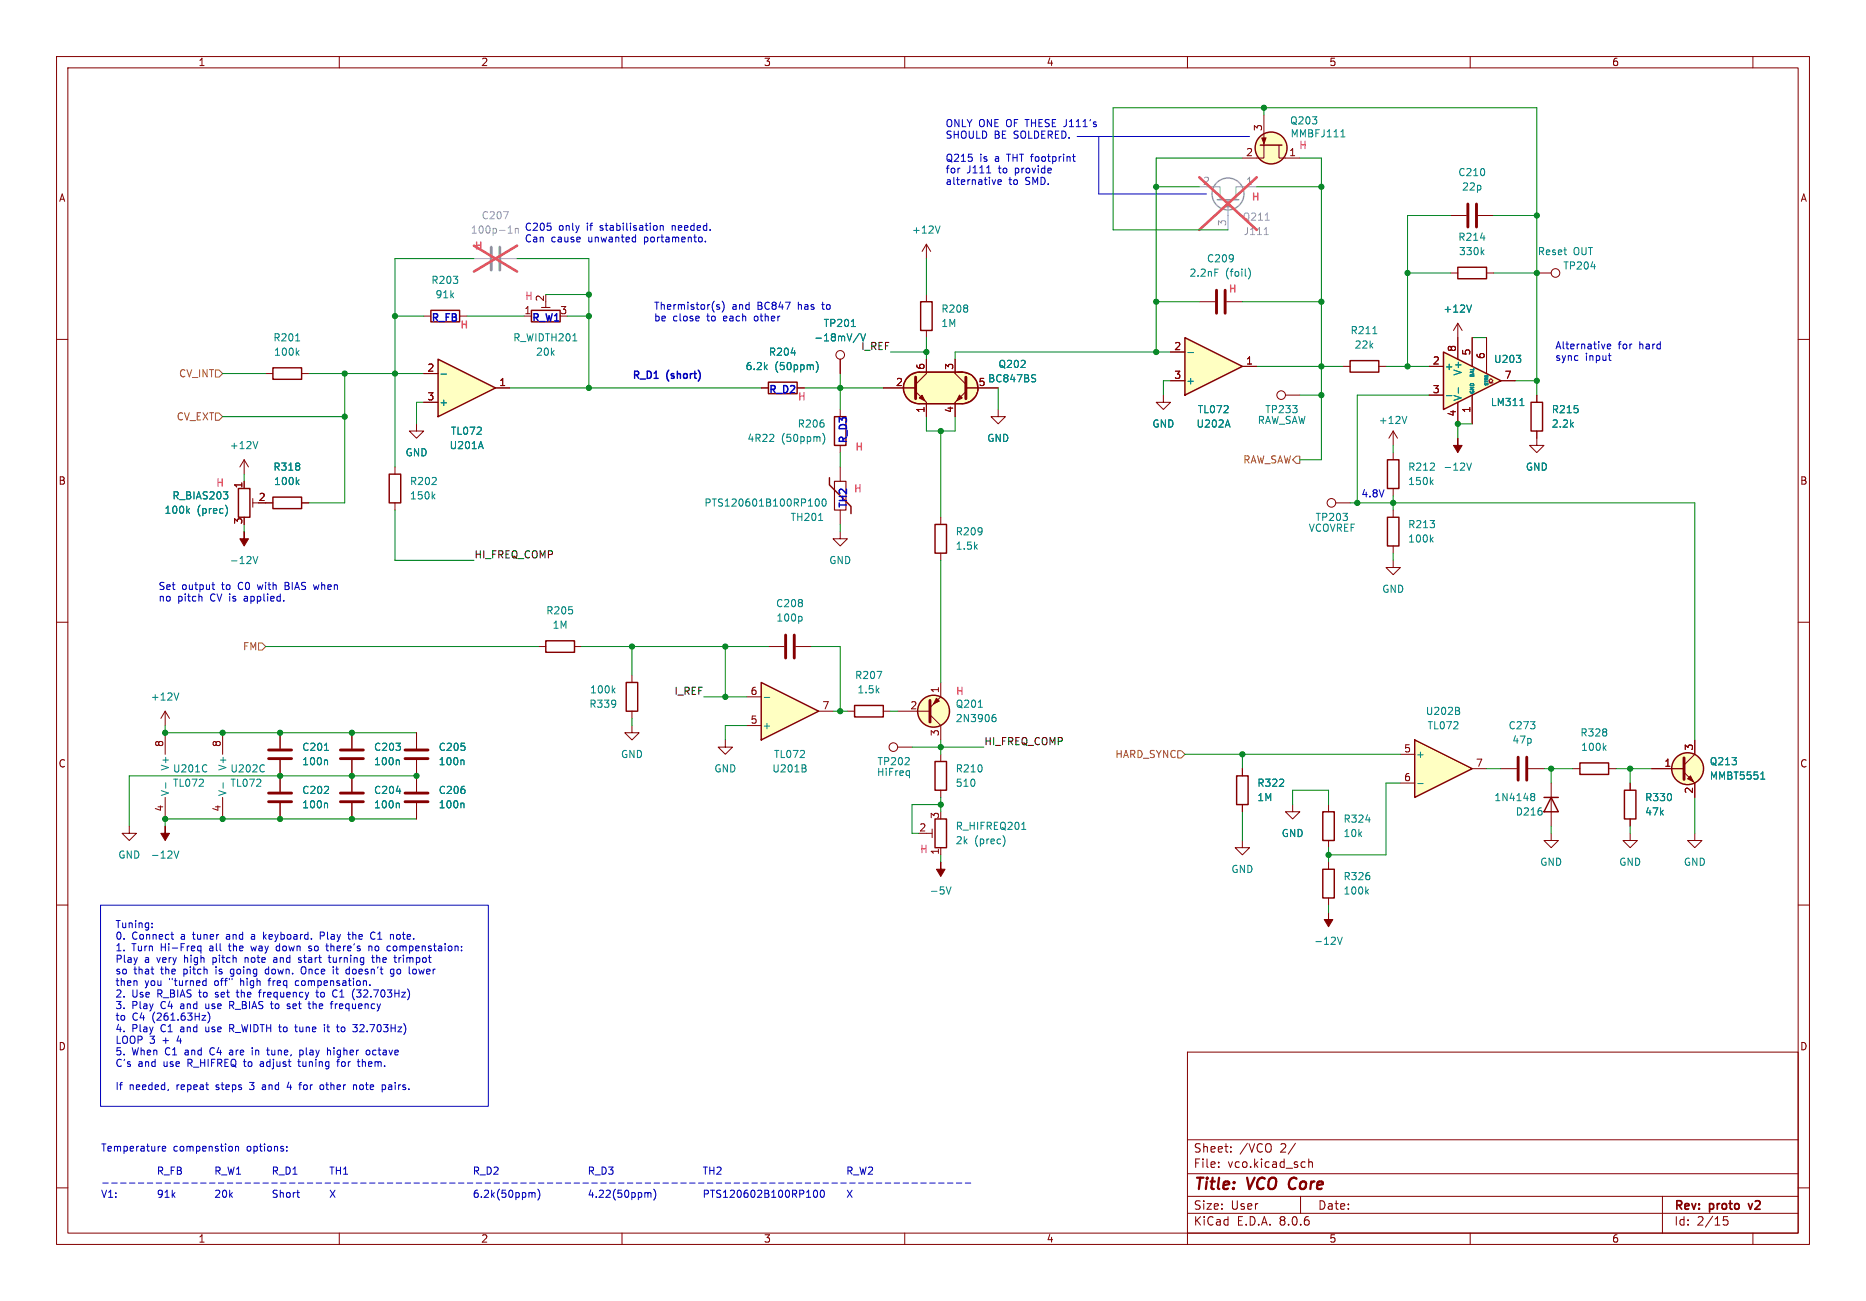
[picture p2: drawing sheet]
<svg xmlns="http://www.w3.org/2000/svg" width="330mm" height="230mm" viewBox="0 0 330 230" stroke-linecap="round" stroke-linejoin="round" font-family="sans-serif">
<g fill="none" stroke="#840000" stroke-width=".18">
<path d="M10 10h310v210h-310zM12 12h306v206h-306zM60 10v2M110 10v2M160 10v2M210 10v2M260 10v2M310 10v2M10 60h2M318 60h2M10 110h2M318 110h2"/>
<path d="M10 160h2M318 160h2M210 186h108v32h-108zM10 210h2M60 218v2M110 218v2M160 218v2M210 214.5h108M210 211.5h108M210 207.5h108M210 201.5h108M210 218v2"/>
<path d="M215.5 206.2v.2M215.5 205.5v.1M217.7 203.5v.2M217.7 202.8v.1M229.1 202.1l-1.3 1.9M230 211.5v3M230.7 205.4l.1 .1M230.8 206.3l-.1 .1M231.5 204.9v1.5M231.5 205.5l.2-.1 .3 .1 .1 .9M260 218v2M294 211.5v6.5"/>
<path d="M304.8 215.1l-.1 .7 .3-.1h.5l.1 .6-.3 .3-.6-.2M310 218v2M318 210h2"/>
</g>
<path d="M309.2 212.8l.4 1" fill="none" stroke="#840000" stroke-width=".3"/>
<path d="M228.2 208.5a1.27 1.27 0 0 0 0 1.6" fill="none" stroke="#840000" stroke-width=".4"/>
<path d="M17.8 160h68.6v35.6h-68.6z" fill="#fff"/>
<g fill="none" stroke="#840000" stroke-width=".51">
<path d="M47.5 134.1h4.1M47.5 132.6h4.1M60.2 134.1h4.1M60.2 132.6h4.1M71.6 134.1h4.1M71.6 132.6h4.1M268.5 133.9v4M270 133.9v4M47.5 141.7h4.1M47.5 140.2h4.1M60.2 141.7h4.1M60.2 140.2h4.1"/>
<path d="M71.6 141.7h4.1M71.6 140.2h4.1"/>
</g>
<g fill="none" stroke="#840000" stroke-width=".18">
<path d="M74.9 55.9h1.3M81.3 55.9h1.2M92.7 55.9h1.3M95.8 54.4h1.5M96.5 53.3v1.1M134.6 68.6h1.3M141 68.6h1.2M148.6 63.5v2.5M148.6 72.4v1.3M148.6 78.7v1.3M29.2 129.5v3.9M39.4 129.5v3.9"/>
<path d="M49.5 129.5v2.8M49.5 134.4v5.6M62.2 129.5v2.8M62.2 134.4v5.6M73.7 129.5v2.8M73.7 134.4v5.6M219.7 135.9v1.3M265.4 135.9h2.8M270.3 135.9h2.7M22.9 146.1v1.2h1.2l-1.2 1.3-1.3-1.3h1.3M29.2 141v3.8M39.4 141v3.8"/>
<path d="M49.5 142v2.8M62.2 142v2.8M73.7 142v2.8M219.7 148.6v1.3h1.3l-1.3 1.2-1.3-1.2h1.3M219.7 142.2v1.3M228.6 142.2v1.3h1.3l-1.3 1.3-1.3-1.3h1.3M234.9 142.2v1.3M234.9 148.6v1.3M234.9 152.4v1.3M234.9 158.8v1.2"/>
<circle cx="148.6" cy="62.7" r=".76"/>
</g>
<path d="M76.2 54.9h5.1v2h-5.1zM94 54.9h5.1v2h-5.1zM135.9 67.6h5.1v2h-5.1zM147.6 73.7h2v5h-2zM218.7 137.2h2v5h-2zM233.9 153.7h2.1v5.1h-2.1zM233.9 143.5h2.1v5.1h-2.1z" fill="none" stroke="#840000" stroke-width=".25"/>
<g fill="none" stroke="#008484" stroke-width=".18">
<path d="M150.6 57.7h.7M152 58.9l-1.1 1.7M152.2 59l.4 1.3 .5-1.3M101.3 60.3h.7M139.9 62.4h.8M144.3 63.9a1.46 1.46 0 0 1 0 1.9M145.5 76.6a1.46 1.46 0 0 1 0 1.9M29.3 138.4v1M36.5 135.3h.1M36.6 136.3l-.1 .1M39.5 138.4v1M46.7 135.3h.1"/>
<path d="M46.7 136.3v.1M57.4 132.7h.7M57.7 134.4l.2 .1v.7M70.1 139.9h.8M70.4 134.4l.2 .1v.7M81.9 134.4l.2 .1v.7M30.8 150.4l.4 1.3 .4-1.3M57.7 142l.2 .2v.6M70.4 142l.2 .2v.6M81.9 142l.2 .2v.6M241.5 144.9h.8M241.7 157.6l.3 .5"/>
<path d="M242 157.2l-.5 .5M236.5 165.7l.4 1.2 .5-1.2"/>
</g>
<g fill="#840000" stroke="#840000" stroke-width=".18">
<path d="M234.9 161.3v1.3h.8l-.8 1.2-.7-1.2h.7z"/>
<path d="M29.2 146.1v1.2h.8l-.8 1.3-.8-1.3h.8z"/>
</g>
<path d="M86.9 43.7v4.1M88.4 43.7v4.1" fill="none" stroke="#a1a1a1" stroke-width=".51"/>
<path d="M89.1 37.4h.8l-.5 1.3M83.8 45.7h2.8M88.6 45.7h2.8M89.9 41.2h.7M90.1 40.1l.1-.2v1.3M91.1 40.4v.8M91.1 40.5l.2-.1h.3l.1 .8" fill="none" stroke="#a1a1a1" stroke-width=".18"/>
<path d="M83.8 43.4l7.6 4.6M91.4 43.4l-7.6 4.6" fill="none" stroke="#e65255" stroke-width=".46"/>
<path d="M77.5 63.5l10.1 5.1-10.1 5.1z" fill="#ffffc2"/>
<g fill="none" stroke="#840000" stroke-width=".25">
<path d="M77.5 63.5l10.1 5.1-10.1 5.1zM151.1 124.7h5.1v2h-5.1zM165.4 134.6h2v5.1h-2zM165.4 144.8h2v5.1h-2z"/>
<circle cx="165.1" cy="125.7" r="2.82"/>
</g>
<g fill="none" stroke="#840000" stroke-width=".18">
<path d="M74.9 66h2.6M74.9 71.1h2.6M87.6 68.6h2.6M43.2 81.3l-.8 1.3M43.2 81.3v2.5M43.2 81.3l.7 1.3M29.2 125.7l-.8 1.3M29.2 125.7v2.6M29.2 125.7l.8 1.3M149.9 125.7h1.2M156.2 125.7h1.3M158.7 125.7h5.8"/>
<path d="M158.7 132.1h2.6M164.5 126.4l1.9 1.9v2.5M166.4 120.7v2.5l-1.9 1.9M166.4 133.4v1.2M166.4 139.7v1.3M163.8 147.3h1M164.8 146.6v1.5M166.4 149.9v1.2"/>
<circle cx="158" cy="132.1" r=".76"/>
</g>
<g fill="none" stroke="#008484" stroke-width=".18">
<path d="M45.6 78l-.4 1.3M78 66.1h1M85 78l.5 1.3M44.8 98.4l.4 1.2 .4-1.2M155.1 118.7h.8l-.5 1.3M31.6 122.5l-.4 1.3M160.7 136.3h.1M160.8 136.3v1.2M160.8 137l-.1 .1M173 125h.7M175.6 126.9l.3-.1 .3 .2-.2 .5h-.4M176 126.3l-.4 .1"/>
<path d="M167.3 156.8l.5 1.3 .4-1.3M177.4 147.8a1.49 1.49 0 0 1 0 1.8M180.7 146.6h.7"/>
</g>
<circle cx="165.1" cy="125.7" r="2.82" fill="#ffffc2" stroke="#ffffc2" stroke-width=".18"/>
<path d="M164.5 123.8v3.8" fill="none" stroke="#840000" stroke-width=".51"/>
<g fill="#840000" stroke="#840000" stroke-width=".18">
<path d="M165.6 123.4l.5 .6-1 .5z"/>
<path d="M166.4 152.4v1.3h.7l-.7 1.2-.8-1.2h.8z"/>
<path d="M43.2 94v1.3h.7l-.7 1.2-.8-1.2h.8z"/>
</g>
<path d="M209.5 59.7l10.2 5.1-10.2 5.1z" fill="#ffffc2"/>
<path d="M162.8 53.3h2v5.1h-2zM209.5 59.7l10.2 5.1-10.2 5.1zM48.3 65h5v2.1h-5zM42.2 86.4h2v5h-2zM48.3 87.9h5v2h-5zM68.8 83.8h2.1v5.1h-2.1zM96.5 113.3h5.1v2h-5.1z" fill="none" stroke="#840000" stroke-width=".25"/>
<g fill="none" stroke="#840000" stroke-width=".18">
<path d="M163.8 43.2l-.7 1.3M163.8 43.2v2.5M163.8 52.1v1.2M163.8 58.4v1.3M163.8 43.2l.8 1.3M212.1 53.3h2.8M216.9 53.3h2.8M47 66h1.3M53.3 66h1.3M73.7 74.9v1.3h1.2l-1.2 1.3-1.3-1.3h1.3M205.7 69.9v1.2h1.3l-1.3 1.3-1.2-1.3h1.2M207 62.2h2.5"/>
<path d="M207 67.3h2.5M219.7 64.8h2.5M43.2 85.1v1.3M44.7 88.1v1.6M44.7 88.9h1M47 88.9h1.3M53.3 88.9h1.3M69.8 82.6v1.2M69.8 88.9v1.3M148.6 94v1.3h1.3l-1.3 1.2-1.3-1.2h1.3M95.2 114.3h1.3M101.6 114.3h1.3"/>
<path d="M135.9 114.3h2.8M140.7 114.3h2.8"/>
</g>
<g fill="none" stroke="#008484" stroke-width=".18">
<path d="M166.2 39.9l-.4 1.3M214.8 47.6h.6M220.8 47.4a1.46 1.46 0 0 1 0 1.9M52.3 60.3h.7M52.5 62.3l.4 .5M52.9 62l-.5 .4M210.1 62.3h.9M217.1 74.2l.4 1.3M33.2 90.3l.3 .4M33.5 89.9l-.5 .5M39.5 86.9h.8l-.4 .5M39.9 89.4a1.49 1.49 0 0 1 0 1.8"/>
<path d="M40.2 87.5l.1 .2-.1 .4M52.5 85.2l.4 .5M52.9 84.8l-.5 .5M76.6 87.7l.3 .5M76.9 87.4l-.5 .4M141.6 109l.2 .2v.4l-.2 .2"/>
</g>
<path d="M215.1 51.3v4.1M216.7 51.3v4.1M138.9 112.3v4M140.5 112.3v4" fill="none" stroke="#840000" stroke-width=".51"/>
<path d="M212.1 33h3.7v2.3M217.2 35.3v5.3M222.2 33h-3.6v2.3M223.8 38.9h.7M223.6 41.5h.7" fill="none" stroke="#a1a1a1" stroke-width=".18"/>
<g fill="none" stroke="#a1a1a1" stroke-width=".25">
<path d="M215.3 35.3h3.8"/>
<circle cx="217.2" cy="34.3" r="2.82"/>
</g>
<path d="M217.2 35.6l.4 1h-.8z" fill="#a1a1a1" stroke="#a1a1a1" stroke-width=".18"/>
<path d="M212.1 31.3l10.1 9.3M222.2 31.3l-10.1 9.3" fill="none" stroke="#e65255" stroke-width=".46"/>
<path d="M134.6 120.7l10.2 5-10.2 5.1z" fill="#ffffc2"/>
<g fill="none" stroke="#840000" stroke-width=".25">
<path d="M146.7 84.5v1.2l3.8 3.8v1.3M110.7 120.7h2.1v5h-2.1zM134.6 120.7l10.2 5-10.2 5.1zM279.4 134.9h5.1v2h-5.1zM273 141h2.6M274.3 141l1.3 2.5h-2.6z"/>
<circle cx="298.4" cy="135.9" r="2.82"/>
</g>
<g fill="none" stroke="#840000" stroke-width=".18">
<path d="M176.5 72.4v1.3h1.3l-1.3 1.2-1.2-1.2h1.2M148.6 82.6v2.5M148.6 90.2v2.5M111.8 119.4v1.3M111.8 128.3v1.2h1.2l-1.2 1.3-1.3-1.3h1.3M111.8 125.7v1.3M128.3 130.8v1.3h1.2l-1.2 1.3-1.3-1.3h1.3M132.1 128.3h2.5M132.1 123.2h2.5M144.8 125.7h2.5M274.3 138.4v7.7M278.1 135.9h1.3"/>
<path d="M284.5 135.9h1.2M292.1 135.9h5.7M297.8 136.5l1.9 1.9v2.6M299.7 130.8v2.6l-1.9 1.9M274.3 147.3v1.3h1.3l-1.3 1.3-1.3-1.3h1.3M288.3 147.3v1.3h1.3l-1.3 1.3-1.3-1.3h1.3"/>
</g>
<g fill="none" stroke="#008484" stroke-width=".18">
<path d="M144.3 88.3l.2-.1a.68 .68 0 0 1 .4 .6 .68 .68 0 0 1-.4 .7 .84 .84 0 0 1-.2-1.2zM144.8 92h.7M145.5 88.3l.2-.1a.68 .68 0 0 1 .4 .6 .68 .68 0 0 1-.4 .7l-.2-.1-.1-.4zM108.4 122l.4 .5M108.8 121.7l-.5 .4M135.1 123.3h1M142.3 135.8l.3 .2-.1 .3-.2 .2M142.4 135.3l.1 .1-.1 .3M283.7 132.2l.3 .5M284 131.8l-.5 .5M311.4 137.7h.7M311.6 136.7l.1-.2v1.2"/>
<path d="M270.8 140.8h.1M270.8 140.3h.4l.2 .1v.2l-.2 .2M270.9 140.8h.3M270.9 140.8l-.1 .1M271.2 140.8l.2 .3v.3l-.2 .1h-.4"/>
</g>
<path d="M147.6 85.1h2v5.1h-2z" fill="none" stroke="#840000" stroke-width=".2"/>
<g fill="#ffffc2" stroke="#ffffc2" stroke-width=".18">
<path d="M160.6 66.6a2.79 2.79 0 0 1 2-.8v5.6a2.79 2.79 0 0 1-2.6-1.8 2.79 2.79 0 0 1 .6-3z"/>
<circle cx="298.4" cy="135.9" r="2.82"/>
</g>
<path d="M297.8 134v3.8" fill="none" stroke="#840000" stroke-width=".51"/>
<path d="M298.4 137.7l.6-.5 .5 1z" fill="#840000" stroke="#840000" stroke-width=".18"/>
<path d="M160.3 67.1l.7-.8 1.3-.5h7.9h-.8a2.85 2.85 0 0 1 3.5 2.2 2.85 2.85 0 0 1-2.5 3.4h-8.1a2.74 2.74 0 0 1-2-4.3z" fill="#ffffc2"/>
<path d="M160.6 66.6a2.79 2.79 0 0 1 2-.8h7.6a2.79 2.79 0 0 1 2.8 2.8 2.79 2.79 0 0 1-2.8 2.8h-7.6a2.79 2.79 0 0 1-2.6-1.8 2.79 2.79 0 0 1 .6-3zM287.3 139.7h2v5.1h-2z" fill="none" stroke="#840000" stroke-width=".25"/>
<path d="M156.2 68.6h5.7M161.9 69.2l1.9 1.9v2.6M163.8 63.5v2.5l-1.9 1.9M168.9 63.5v2.5l1.9 1.9M169.4 65.8a2.85 2.85 0 0 1 3.5 2.2 2.85 2.85 0 0 1-2.5 3.4h-8.1a2.8 2.8 0 0 1-2.6-2.8 2.8 2.8 0 0 1 2.6-2.8h7.9M170.8 69.2l-1.9 1.9v2.6M170.8 68.6h5.7M288.3 138.4v1.3M288.3 144.8v1.3M299.7 147.3v1.3h1.3l-1.3 1.3-1.3-1.3h1.3" fill="none" stroke="#840000" stroke-width=".18"/>
<path d="M161.9 66.7v3.8M170.8 66.7v3.8" fill="none" stroke="#840000" stroke-width=".51"/>
<g fill="#840000" stroke="#840000" stroke-width=".18">
<path d="M162.6 70.4l.5-.5 .5 1z"/>
<path d="M169.7 69.9l.5 .5-1 .5z"/>
</g>
<path d="M182.7 66.2l.5 .1M182.9 66.9l.3 .2-.3 .4" fill="none" stroke="#008484" stroke-width=".18"/>
<path d="M250.2 130.8l10.1 5.1-10.1 5.1z" fill="#ffffc2"/>
<path d="M270.8 71.1h2v5.1h-2zM165.4 92.7h2v5.1h-2zM245.4 91.4h2v5.1h-2zM245.4 81.3h2v5.1h-2zM250.2 130.8l10.1 5.1-10.1 5.1z" fill="none" stroke="#840000" stroke-width=".25"/>
<g fill="none" stroke="#840000" stroke-width=".18">
<path d="M246.4 76.2v2.5M246.4 76.2l-.8 1.3M246.4 76.2l.7 1.3M271.8 76.2v2.5h1.2l-1.2 1.3-1.3-1.3h1.3M271.8 69.9v1.2M166.4 91.4v1.3M166.4 97.8v1.3M246.4 99.1v1.2h1.2l-1.2 1.3-1.3-1.3h1.3M246.4 80v1.3M246.4 86.4v1.2M246.4 90.2v1.2M246.4 96.5v1.3"/>
<path d="M247.6 133.4h2.6M247.6 138.4h2.6M260.3 135.9h2.6"/>
</g>
<path d="M248.8 73.6l-.4 1.3M253.1 95.3l.3 .5M253.1 85.2l.3 .5M253.4 95l-.4 .5M253.4 84.8l-.4 .5M259.4 81.9l.4 1.2 .4-1.2M250.7 138.5h1M257.8 125.6l.3 .3v.3l-.2 .1M258 125.1l.1 .2-.1 .3" fill="none" stroke="#008484" stroke-width=".18"/>
<path d="M257.8 77.5v1.2h.8l-.8 1.3-.8-1.3h.8z" fill="#840000" stroke="#840000" stroke-width=".18"/>
<path d="M255.3 62.2l10.1 5.1-10.1 5.1z" fill="#ffffc2"/>
<g fill="none" stroke="#840000" stroke-width=".25">
<path d="M222.9 25.7h3.8M257.8 47.2h5.1v2.1h-5.1zM238.8 63.8h5v2h-5zM255.3 62.2l10.1 5.1-10.1 5.1z"/>
<circle cx="224.8" cy="26.2" r="2.82"/>
</g>
<g fill="none" stroke="#840000" stroke-width=".18">
<path d="M223.5 25.7v2.2h-3.8M223.5 20.3v4.5M223.5 25.3v.5M226.2 25.7v2.2h3.7M256.5 38.1h2.8M261.4 38.1h2.8M256.5 48.3h1.3M257.8 57.2v6.3M257.8 57.2l-.8 1.2M257.8 57.2l.8 1.2M260.3 59.7v5.1M262.9 59.7v6.3"/>
<path d="M262.9 48.3h1.3M271.8 48.3h2.5M74.9 66h2.6M74.9 71.1h2.6M87.6 68.6h2.6M134.6 68.6h1.3M141 68.6h1.2M148.6 63.5v2.5M156.2 68.6h5.7M163.8 63.5v2.5M163.8 71.1v2.6M168.9 63.5v2.5"/>
<path d="M168.9 71.1v2.6M170.8 68.6h5.7M207 67.3h2.5M207 62.2h2.5M219.7 64.8h2.5M227.3 69.9h2.6M237.5 64.8h1.3M243.8 64.8h1.3M252.7 64.8h2.6M252.7 69.9h2.6M257.8 71.1v3.8M260.3 69.9v5"/>
<path d="M263.3 67.7h.4l-.4-.4 .4-.4 .3 .4-.3 .4h.3M265.4 67.3h2.6M271.8 69.9v1.2M271.8 76.2v1.3M43.2 85.1v1.3M47 88.9h1.3M53.3 88.9h1.3M236.2 88.9h2.6M49.5 129.5v2.8M49.5 134.4v5.6M62.2 129.5v2.8M62.2 134.4v5.6"/>
<path d="M73.7 129.5v2.8M73.7 134.4v5.6M219.7 135.9v1.3M288.3 138.4v1.3M292.1 135.9h5.7M299.7 130.8v2.6M299.7 138.4v2.6M49.5 142v2.8M62.2 142v2.8M73.7 142v2.8M219.7 142.2v1.3M288.3 144.8v1.3"/>
<circle cx="275.1" cy="48.3" r=".76"/>
<circle cx="226.6" cy="69.8" r=".76"/>
<circle cx="235.5" cy="88.9" r=".76"/>
</g>
<g fill="none" stroke="#008484" stroke-width=".18">
<path d="M237.1 24.2h.8M237.4 23.1l.1-.2v1.3M150.6 57.7h.7M152 58.9l-1.1 1.7M152.2 59l.4 1.3 .5-1.3M242.8 59h.7M260.2 53.9l-.4 1.3M261.8 42.1h.8M262.1 44.5l.3 .5M262.4 44.2l-.4 .5M281.4 47.1h.8M78 66.1h1"/>
<path d="M85 78l.5 1.3M139.9 62.4h.8M144.3 63.9a1.46 1.46 0 0 1 0 1.9M182.7 66.2l.5 .1M182.9 66.9l.3 .2-.3 .4M210.1 62.3h.9M217.1 74.2l.4 1.3M255.8 69.9h1M257.9 68.5v1M268.2 62.8h.7l-.4 .5M268.8 71.7h.7M268.9 63.4v.6"/>
<path d="M33.2 90.3l.3 .4M33.5 89.9l-.5 .5M39.5 86.9h.8l-.4 .5M39.9 89.4a1.49 1.49 0 0 1 0 1.8M40.2 87.5l.1 .2-.1 .4M52.5 85.2l.4 .5M52.9 84.8l-.5 .5M57.4 132.7h.7M57.7 134.4l.2 .1v.7M70.1 139.9h.8M70.4 134.4l.2 .1v.7M81.9 134.4l.2 .1v.7"/>
<path d="M311.4 137.7h.7M311.6 136.7l.1-.2v1.2M57.7 142l.2 .2v.6M70.4 142l.2 .2v.6M81.9 142l.2 .2v.6"/>
</g>
<circle cx="224.8" cy="26.2" r="2.82" fill="#ffffc2" stroke="#ffffc2" stroke-width=".18"/>
<path d="M223.1 24.4h.8l-.4 1z" fill="#840000" stroke="#840000" stroke-width=".18"/>
<path d="M259.6 36.1v4M261.1 36.1v4" fill="none" stroke="#840000" stroke-width=".51"/>
<path d="M38.1 73h.6l.7 .7-.7 .6h-.6zM38.1 65.4h.6l.7 .6-.7 .7h-.6zM229.2 80.6h.7v1.3h-.7l-.6-.6zM45.7 113.7h.7l.6 .6-.6 .6h-.7zM208.3 132.7h.6l.6 .7-.6 .6h-.6z" fill="none" stroke="#848400" stroke-width=".18"/>
<g fill="none" stroke="#0000c2" stroke-width=".18">
<path d="M116.1 39.9l.1 .2-.1 .6M116.8 39.9v.8M116.8 40l.1-.1h.3l.1 .8M174.5 30.6h.7M176.1 31.8l-.3 .8M176.5 32.2l.6-.1-.1-.3h-.3l-.2 .2v.6h.5M189.7 27.7h.5M189.9 27.3v1l.3 .2M190.5 24.1h30.5M194.3 24.1v10.2h19.1M112.3 41.9l.1 .1M112.4 41.5v1.3"/>
<path d="M112.4 42.7l-.1 .1M124.1 42l.1 .2-.1 .5M124.7 42.6v.2M127.2 53.9l-.3-.1-.2 .2 .1 .2 .4 .1v.3h-.5M127.7 53.2a1.47 1.47 0 0 1 .1 1.9M284.2 61.3l.7-.2-.1-.2-.4-.1-.2 .2 .1 .6h.5M284.4 62.9h.5M284.7 63.7h.2M35.5 105.4l.2 .2v.7M37.5 103.4h.5M37.7 103v1l.3 .2M50.4 103.6h.4"/>
<path d="M50.8 103h-.4v1.2h.5M55.4 103.4l.3 .8 .2-.6M17.8 160h68.6v35.6h-68.6zM26.9 163.9v.1M26.9 163.2v.1M30.2 165.2h.5M30.5 166h.2M35.5 167.2v1.3M35.5 167.3l-.3-.1-.3 .3 .2 .5h.4M35.7 179.5h.7l-.7 .9h.7M36.1 173.4h.3M36.4 173v1.2"/>
<path d="M36.4 174.2h-.3M36.8 179a1.47 1.47 0 0 1-.1 1.8M40.6 177v1.3M40.6 177.7h.5M41 171.3l-.3 .3v.3l.3 .3M41.8 175.4h.5M41.9 175l.1 1.2M43.3 169.3v.8M43.5 169.3l-.2 .1M44.4 167.2l.2 .9M44.6 165.6l-.2 .1 .2 .3M44.6 165.2l-.1 .1"/>
<path d="M45.7 175.4h.5M45.9 175.2v1.1M46.7 165.6l.4 .4M47.1 165.2l-.5 .5M47.4 173.4h.5M47.4 171.3l-.4 .1-.1 .2 .1 .5 .4 .1M47.6 173v1.2M47.8 177.5h.5M48.1 178.3h.2M48.8 169.3h-.4M48.8 169.7h-.3l-.1 .1v.3h.4M48.8 167.8l.2 .2 .3 .1"/>
<path d="M49.3 167.2l-.3 .1-.2 .2M50.8 177.5h.5M50.8 177.8l.5 .3M51.3 178.1l-.2 .2h-.3M52.7 173.4h-.3l-.2 .2 .1 .5 .4 .1M53.3 169.3h-.3l-.2 .2 .5 .4M53.3 170l-.2 .1h-.3M53.6 170.9l-.2 .1a.81 .81 0 0 0 .2 1.2h.2M54.5 177.5h.5M54.7 178.3h.3M55.1 167.3l-.3-.1-.2 .3 .5 .3M55.1 167.9l-.1 .2-.4-.1"/>
<path d="M55.9 175.4h.4M56 175v1.1l.3 .2M57.2 164.8h-.6v1.2M57.2 165.4h-.6M57.6 167.2h.5M58 168.1h.1M58 169.3h.5M58.2 168.9v1.1l.3 .1M58.4 177.5h.5M59.3 177.5v.8M59.4 171.3h.5M59.4 177.5l-.1 .2"/>
<path d="M59.5 170.9v1.1l.2 .2M59.6 176.1l-.2 .2-.3-.1M61.4 171.3l.4 .1M61.5 165.2h.5M61.7 165.9l.3 .1M61.8 172.1l-.4 .1M61.8 170.9v1.3M63.1 176.1l.5 .2M65.2 167.4l.2-.2 .3 .1 .1 .8M65.2 167.2v.9M65.4 174.1v.1M65.7 169.3h.5"/>
<path d="M65.8 164.8h.3l.2 .1M65.9 168.9v1.1l.3 .1M66.3 165.9l-.2 .1h-.3M66.6 168.9v1.2M66.8 169.3l-.2 .1M69.5 165.3l.1 .7M69.6 167.4v.6M69.6 171.4l-.3-.1-.3 .3 .2 .5h.4M69.6 171.3v1.1l-.2 .2-.3-.1M70.2 165.3v.6M70.6 169.3v.8M70.9 169.3l-.3 .2"/>
<path d="M73.2 171.3l.3 .1 .1 .2v.5l-.4 .1M29.8 192.6l-.1 .2M40.6 181.8h.5M40.7 185.6l-.1 .1M40.7 186l-.1 .2 .1 .3M41.1 181.1h-.5v1.3M44.6 185.2v.1M44.6 185.6v.9M46.2 187.7l-.1 .1M46.2 188.1l-.2 .1 .2 .3M46.5 191.8h-.1M46.5 192.1l-.1 .2 .1 .3"/>
<path d="M47.2 185.6h.4M47.3 185.2v1.1l.3 .2M51.1 191.3l-.3 .9h.8M52.1 181.6h.5M52.3 182.2l.3 .2M52.7 187.7h.4M52.8 187.3v1.1l.3 .1M52.8 191.8h.5M53 185.7l.4-.1 .2 .3-.1 .5h-.5M53 185.6v1.3M53.2 191.4h.1M56.7 191.8h.3l.2 .2-.1 .6h-.4"/>
<path d="M57.4 181.1v.2M57.4 181.6v.8M57.8 181.6h.5M58 181.1v1.1l.2 .2M58 185.7h.4l.1 .8M59.5 187.7h.5M59.7 187.4v1.1M60.6 181.6l-.3 .2v.4l.3 .2M62.4 181.1h.8l-.4 .5M62.5 191.9l.2-.1h.3l.1 .8M63.1 181.7v.6M63.2 187.7h.5"/>
<path d="M63.4 188.5h.3M64.9 185.7l.3-.1 .2 .3-.1 .5h-.4M67.7 191.8h.3l.2 .2-.1 .5-.4 .1M68.7 192.2v.4M18.2 209.1h1M19.8 209.1h.9M21.3 209.1h1M22.9 209.1h1M24.5 209.1h.9M26 209.1h1M27.6 209.1h1M28.7 203.1l.6-.1-.1-.3h-.3l-.2 .1 .1 .6h.4"/>
<path d="M29.2 209.1h1M30.8 209.1h.9M32.3 209.1h1M33.9 209.1h1M35.5 209.1h.9M37.1 209.1h.9M38.2 207h.5M38.5 207l.4 .6M38.6 209.1h1M38.7 206.3h-.5v1.3M40.2 209.1h1M41.6 202.8l.2-.1h.3l.1 .8"/>
<path d="M41.6 202.7v.8M41.8 209.1h.9M43.3 209.1h1M44.9 209.1h1M46.5 209.1h1M48.1 209.1h.9M49.3 207.7h1M49.6 209.1h1M50.7 203.4v.1M50.7 202.7v.1M51.2 209.1h1M52.8 209.1h.9"/>
<path d="M54.3 209.1h1M55.9 209.1h1M57.5 209.1h1M59.1 209.1h.9M60.6 209.1h1M62.2 209.1h1M63.8 209.1h.9M65.4 209.1h.9M66.9 209.1h1M68.5 209.1h1M70.1 209.1h.9M71.6 209.1h1"/>
<path d="M73.2 209.1h1M74.8 209.1h1M76.4 209.1h.9M77.9 209.1h1M79.5 209.1h1M81.1 209.1h.9M82.7 209.1h.9M83.9 207l.6-.1 .1-.2v-.3l-.7-.1v1.3M84.2 207l.4 .6M84.2 209.1h1M84.5 210.4l-.4 .1a.85 .85 0 0 0 0 1.2l.4-.1 .1-.5-.3-.2-.3 .1-.1 .1M84.9 207.7h1"/>
<path d="M85.1 211.6v.1M85.7 210.5l.5-.1 .2 .4-.8 .9h.8M85.8 209.1h1M86.2 206.3a.64 .64 0 0 1 .7 .7 .64 .64 0 0 1-.7 .6zM86.9 210.4v1.3M87.1 211.2l.3 .5M87.4 206.4l.5-.1 .2 .4-.8 .9h.8M87.4 209.1h.9M87.4 210.8l-.5 .5M88.3 210.2a1.46 1.46 0 0 0 0 2M88.9 209.1h1M89.4 210.4h-.6v.6l.1-.1 .5 .1 .1 .1-.1 .5-.2 .1-.4-.1"/>
<path d="M90.1 210.5l.2-.1a.68 .68 0 0 1 .4 .6 .68 .68 0 0 1-.4 .7 .84 .84 0 0 1-.2-1.2zM90.5 209.1h1M91.2 210.9l.4-.1 .2 .3-.1 .5h-.5M91.2 210.8v1.3M92.1 209.1h1M92.4 210.9l.3-.1 .3 .3-.1 .5h-.5M92.4 210.8v1.3M93.5 211l.4-.2 .2 .2M93.5 210.8v.9M93.7 209.1h.9M94.1 211l.2-.2 .3 .1v.8M94.1 211v.7"/>
<path d="M95.1 210.2a1.46 1.46 0 0 1 0 2M95.2 209.1h1M96.8 209.1h1M98.4 209.1h.9M99.9 209.1h1M101.5 209.1h1M103.1 209.1h1M104.2 207l.6-.1 .2-.2-.1-.3-.7-.1v1.3M104.5 210.3l-.3 1h.8M104.5 207l.5 .6M104.7 209.1h.9M104.8 210.8v.9"/>
<path d="M105.2 207.7h1M105.4 211.6v.1M106 210.5l.5-.1 .2 .4-.8 .9h.8M106.2 209.1h1M106.5 206.3a.64 .64 0 0 1 .7 .7 .64 .64 0 0 1-.7 .6zM107.2 210.5l.5-.1 .2 .4-.8 .9h.8M107.6 206.3h.8l-.4 .5 .4 .1v.6l-.2 .1-.6-.1M107.8 209.1h1M108.8 210.2a1.46 1.46 0 0 0 0 2M109.4 209.1h.9M109.9 210.4h-.6v.6l.1-.1 .5 .1 .1 .1-.1 .5-.2 .1-.4-.1M110.7 210.5l.1-.1a.68 .68 0 0 1 .4 .6 .68 .68 0 0 1-.4 .7 .84 .84 0 0 1-.1-1.2z"/>
<path d="M111 209.1h.9M111.7 210.9l.4-.1 .2 .3-.1 .5h-.5M111.7 210.8v1.3M112.5 209.1h1M112.9 210.9l.4-.1 .2 .3-.1 .5h-.5M112.9 210.8v1.3M114 211l.4-.2 .2 .2M114 210.8v.9M114.1 209.1h1M114.6 211l.2-.2 .3 .1v.8M114.6 211v.7M115.6 210.2a1.46 1.46 0 0 1 0 2"/>
<path d="M115.7 209.1h.9M117.2 209.1h1M118.8 209.1h1M120.4 209.1h1M122 209.1h.9M123.5 209.1h1M124.4 206.3h.7M124.6 211.1l.6-.1 .1-.2-.1-.3-.6-.1v1.3M124.7 206.3v1.3M125.1 209.1h1M125.5 206.3v1.3M125.5 206.9h.8"/>
<path d="M125.6 210.4h.8M126 210.4v1.3M126.3 206.3v1.3M126.7 209.1h.9M126.8 206.4l.5-.1 .2 .4-.8 .9h.8M127.5 210.5l-.5-.1-.2 .1v.4l.5 .2 .2 .3-.3 .3-.5-.1M127.9 211.7h.8M127.9 210.8l.4-.4v1.3M128.3 209.1h.9M129.2 210.5l.4-.1 .3 .4-.8 .9h.8M129.8 209.1h1M130.5 210.5l.2-.1a.68 .68 0 0 1 .4 .6 .68 .68 0 0 1-.4 .7 .84 .84 0 0 1-.2-1.2z"/>
<path d="M131.4 209.1h1M132.2 210.4l-.4 .1a.86 .86 0 0 0 0 1.2l.4-.1 .1-.5-.2-.2h-.3l-.2 .2M133 210.5l.1-.1a.68 .68 0 0 1 .4 .6 .68 .68 0 0 1-.4 .7 .84 .84 0 0 1-.1-1.2zM133 209.1h.9M134 210.5l.5-.1 .2 .4-.8 .9h.8M134.5 209.1h1M135.3 210.4h.4l.2 .2-.2 .4 .2 .1 .1 .3-.3 .3h-.4zM135.3 211h.4M136.1 209.1h1M136.5 211.7h.7M136.5 210.8l.3-.4v1.3M137.7 209.1h1"/>
<path d="M137.9 210.5l.1-.1a.68 .68 0 0 1 .4 .6 .68 .68 0 0 1-.4 .7 .84 .84 0 0 1-.1-1.2zM139.1 210.5l.1-.1a.68 .68 0 0 1 .4 .6 .68 .68 0 0 1-.4 .7 .84 .84 0 0 1-.1-1.2zM139.3 209.1h.9M140.2 211.1l.6-.1 .1-.2-.1-.3-.6-.1v1.3M140.5 211.1l.4 .6M140.8 209.1h1M141.4 211.1l.6-.1 .2-.2-.1-.3-.7-.1v1.3M142.4 209.1h1M142.6 211.7h.8M142.6 210.8l.4-.4v1.3M144 209.1h.9M144 210.5l.2-.1a.68 .68 0 0 1 .4 .6 .68 .68 0 0 1-.4 .7 .84 .84 0 0 1-.2-1.2z"/>
<path d="M145.2 210.5l.2-.1a.68 .68 0 0 1 .4 .6 .68 .68 0 0 1-.4 .7l-.2-.1-.1-.4zM145.5 209.1h1M147.1 209.1h1M148.7 209.1h1M149.8 210.4l.9 1.3M150 207l.6-.1 .1-.2-.1-.3-.6-.1v1.3M150.3 207l.4 .6M150.3 209.1h.9M150.7 210.4l-.9 1.3M150.9 207.7h1M151.8 209.1h1M152.1 206.3l.3 1.3 .2-.9 .3 .9 .3-1.3"/>
<path d="M153.4 209.1h1M153.6 206.4l.5-.1 .2 .4-.8 .9h.8M155 209.1h.9M156.6 209.1h.9M158.1 209.1h1M159.7 209.1h1M161.3 209.1h.9M162.8 209.1h1M164.4 209.1h1M166 209.1h1M167.6 209.1h.9M169.1 209.1h1"/>
<path d="M170.7 209.1h1"/>
</g>
<g fill="none" stroke="#008400" stroke-width=".18">
<path d="M223.5 19.1v1.2M204.5 33h7.6M219.7 27.9h-15.2v34.3M222.2 33h11.5M229.9 27.9h3.8v53.4h-3.8M256.5 38.1h-7.6v26.7M264.2 38.1h7.6M69.8 55.9h5.1M82.5 55.9h10.2M83.8 45.7h-14v36.9M91.4 45.7h12.7v22.9M96.5 52.1h7.6"/>
<path d="M100.3 55.9h3.8M163.8 45.7v6.4M163.8 59.7v3.8M204.5 53.3h7.6M217.2 40.6h-20.4v-21.5h75v50.8M219.7 53.3h14M248.9 48.3h7.6M260.3 59.7h2.6M264.2 48.3h7.6M39.4 73.7h21.6M39.4 66h7.6M54.6 66h20.3"/>
<path d="M61 66v22.9h-6.4M74.9 71.1h-1.2v3.8M90.2 68.6h44.4M142.2 68.6h14M148.6 66v6.4M157.5 62.2h6.3M163.8 73.7v2.5h5.1v-2.5M166.4 76.2v15.2M176.5 68.6v3.8M207 62.2h-38.1v1.3M207 67.3h-1.3v2.6M222.2 64.8h15.3"/>
<path d="M229.9 69.9h3.8M245.1 64.8h7.6M246.4 78.7v1.3M252.7 69.9h-12.7v19M260.3 74.9h-2.5v2.6M268 67.3h3.8M43.2 83.8v1.3M43.2 92.7v1.3M69.8 90.2v8.9h14M148.6 80v2.6M148.6 92.7v1.3M166.4 99.1v21.6"/>
<path d="M238.8 88.9h60.9v41.9M246.4 87.6v2.6M246.4 97.8v1.3M47 114.3h48.2M102.9 114.3h33M111.8 114.3v5.1M128.3 114.3v8.9M143.5 114.3h5.1v11.4M29.2 128.3v1.2h44.5M73.7 137.2h-50.8v8.9M111.8 127v1.3M124.5 123.2h7.6"/>
<path d="M132.1 128.3h-3.8v2.5M147.3 125.7h2.6M157.5 125.7h1.2M161.3 132.1h12.7M166.4 130.8v2.6M209.5 133.4h38.1M219.7 133.4v2.5M247.6 138.4h-2.5v12.7h-10.2M262.9 135.9h2.5M273 135.9h5.1M274.3 135.9v2.5M285.7 135.9h6.4"/>
<path d="M288.3 135.9v2.5M73.7 144.8h-44.5v1.3M166.4 141v2.5M166.4 151.1v1.3M166.4 142.2h-5.1v5.1h1.3M219.7 143.5v5.1M228.6 142.2v-2.5h6.3v2.5M234.9 149.9v2.5M274.3 146.1v1.2M288.3 146.1v1.2M299.7 141v6.3M234.9 160v1.3"/>
</g>
<g fill="#008400" stroke="#008400" stroke-width=".18">
<circle cx="219.7" cy="133.4" r=".46"/>
<circle cx="234.9" cy="151.1" r=".46"/>
<circle cx="274.3" cy="135.9" r=".46"/>
<circle cx="163.8" cy="62.2" r=".46"/>
<circle cx="148.6" cy="68.6" r=".46"/>
<circle cx="204.5" cy="53.3" r=".46"/>
<circle cx="204.5" cy="62.2" r=".46"/>
<circle cx="204.5" cy="33" r=".46"/>
<circle cx="166.4" cy="76.2" r=".46"/>
<circle cx="271.8" cy="48.3" r=".46"/>
<circle cx="271.8" cy="67.3" r=".46"/>
<circle cx="223.5" cy="19.1" r=".46"/>
<circle cx="248.9" cy="48.3" r=".46"/>
<circle cx="271.8" cy="38.1" r=".46"/>
<circle cx="233.7" cy="69.9" r=".46"/>
<circle cx="233.7" cy="64.8" r=".46"/>
<circle cx="233.7" cy="53.3" r=".46"/>
<circle cx="233.7" cy="33" r=".46"/>
<circle cx="257.8" cy="74.9" r=".46"/>
<circle cx="246.4" cy="88.9" r=".46"/>
<circle cx="248.9" cy="64.8" r=".46"/>
<circle cx="240" cy="88.9" r=".46"/>
<circle cx="288.3" cy="135.9" r=".46"/>
<circle cx="166.4" cy="142.2" r=".46"/>
<circle cx="111.8" cy="114.3" r=".46"/>
<circle cx="166.4" cy="132.1" r=".46"/>
<circle cx="148.6" cy="125.7" r=".46"/>
<circle cx="128.3" cy="114.3" r=".46"/>
<circle cx="128.3" cy="123.2" r=".46"/>
<circle cx="62.2" cy="129.5" r=".46"/>
<circle cx="49.5" cy="129.5" r=".46"/>
<circle cx="61" cy="73.7" r=".46"/>
<circle cx="29.2" cy="129.5" r=".46"/>
<circle cx="61" cy="66" r=".46"/>
<circle cx="104.1" cy="68.6" r=".46"/>
<circle cx="104.1" cy="55.9" r=".46"/>
<circle cx="69.8" cy="55.9" r=".46"/>
<circle cx="69.8" cy="66" r=".46"/>
<circle cx="104.1" cy="52.1" r=".46"/>
<circle cx="39.4" cy="144.8" r=".46"/>
<circle cx="49.5" cy="144.8" r=".46"/>
<circle cx="49.5" cy="137.2" r=".46"/>
<circle cx="29.2" cy="144.8" r=".46"/>
<circle cx="39.4" cy="129.5" r=".46"/>
<circle cx="73.7" cy="137.2" r=".46"/>
<circle cx="62.2" cy="137.2" r=".46"/>
<circle cx="62.2" cy="144.8" r=".46"/>
</g>
<g font-size="2.8" fill="#840000">
<text x="211" y="210.9">Title:</text>
<text x="220.7" y="210.9">VCO</text>
<text x="228.8" y="210.9">Core</text>
</g>
<g font-size="2.1" fill="#840000">
<text x="211" y="204">Sheet:</text>
<text x="219.2" y="204">/VCO</text>
<text x="226.5" y="204">2/</text>
<text x="211" y="206.7">File:</text>
<text x="217.1" y="206.7">vco.kicad_sch</text>
<text x="211" y="214.1">Size:</text>
<text x="217.7" y="214.1">User</text>
<text x="233" y="214.1">Date:</text>
<text x="296" y="214.3">Rev:</text>
<text x="302.4" y="214.3">proto</text>
<text x="310" y="214.3">v2</text>
<text x="211" y="216.9">KiCad</text>
<text x="218.7" y="216.9">E.D.A.</text>
<text x="226.3" y="216.9">8.0.6</text>
<text x="296" y="216.9">Id:</text>
<text x="300.1" y="216.9">2/15</text>
</g>
<g font-size="1.8" fill="#840000">
<text x="35" y="11.9">1</text>
<text x="85" y="11.9">2</text>
<text x="135" y="11.9">3</text>
<text x="185" y="11.9">4</text>
<text x="235" y="11.9">5</text>
<text x="285" y="11.9">6</text>
<text x="223.3" y="23.3" transform="rotate(-90 223.3 23.3)">3</text>
<text x="220.3" y="27.7">2</text>
<text x="227.9" y="27.7">1</text>
<text x="10.3" y="35.9">A</text>
<text x="318.3" y="35.9">A</text>
<text x="96.3" y="53.4" transform="rotate(-90 96.3 53.4)">2</text>
<text x="92.6" y="55.6">1</text>
<text x="99" y="55.6">3</text>
<text x="75.5" y="65.8">2</text>
<text x="163.6" y="65.5" transform="rotate(-90 163.6 65.5)">6</text>
<text x="168.7" y="65.5" transform="rotate(-90 168.7 65.5)">3</text>
<text x="207.6" y="62">2</text>
<text x="220.3" y="64.5">1</text>
<text x="253.3" y="64.5">2</text>
<text x="257.6" y="62.3" transform="rotate(-90 257.6 62.3)">8</text>
<text x="260.1" y="62.9" transform="rotate(-90 260.1 62.9)">5</text>
<text x="262.6" y="63.6" transform="rotate(-90 262.6 63.6)">6</text>
<text x="75.5" y="70.9">3</text>
<text x="88.2" y="68.3">1</text>
<text x="158.4" y="68.3">2</text>
<text x="173" y="68.3">5</text>
<text x="207.6" y="67.1">3</text>
<text x="253.3" y="69.6">3</text>
<text x="266" y="67.1">7</text>
<text x="163.6" y="73.1" transform="rotate(-90 163.6 73.1)">1</text>
<text x="168.7" y="73.1" transform="rotate(-90 168.7 73.1)">4</text>
<text x="257.6" y="73.7" transform="rotate(-90 257.6 73.7)">4</text>
<text x="260.1" y="73.1" transform="rotate(-90 260.1 73.1)">1</text>
<text x="10.3" y="85.9">B</text>
<text x="42.9" y="86.4" transform="rotate(-90 42.9 86.4)">1</text>
<text x="45.6" y="88.6">2</text>
<text x="318.2" y="85.9">B</text>
<text x="42.9" y="92.8" transform="rotate(-90 42.9 92.8)">3</text>
<text x="132.6" y="122.9">6</text>
<text x="145.3" y="125.5">7</text>
<text x="160.9" y="125.5">2</text>
<text x="166.1" y="122.6" transform="rotate(-90 166.1 122.6)">1</text>
<text x="132.6" y="128">5</text>
<text x="166.1" y="130.2" transform="rotate(-90 166.1 130.2)">3</text>
<text x="10.3" y="135.9">C</text>
<text x="29" y="132.2" transform="rotate(-90 29 132.2)">8</text>
<text x="39.1" y="132.2" transform="rotate(-90 39.1 132.2)">8</text>
<text x="248.2" y="133.1">5</text>
<text x="260.9" y="135.6">7</text>
<text x="294.3" y="135.6">1</text>
<text x="299.5" y="132.8" transform="rotate(-90 299.5 132.8)">3</text>
<text x="318.2" y="135.9">C</text>
<text x="29" y="143.6" transform="rotate(-90 29 143.6)">4</text>
<text x="39.1" y="143.6" transform="rotate(-90 39.1 143.6)">4</text>
<text x="248.2" y="138.2">6</text>
<text x="299.5" y="140.4" transform="rotate(-90 299.5 140.4)">2</text>
<text x="162.5" y="147.1">2</text>
<text x="166.1" y="144.9" transform="rotate(-90 166.1 144.9)">3</text>
<text x="166.1" y="151.2" transform="rotate(-90 166.1 151.2)">1</text>
<text x="10.3" y="185.9">D</text>
<text x="318.2" y="185.9">D</text>
<text x="35" y="219.9">1</text>
<text x="85" y="219.9">2</text>
<text x="135" y="219.9">3</text>
<text x="185" y="219.9">4</text>
<text x="235" y="219.9">5</text>
<text x="285" y="219.9">6</text>
</g>
<g font-size="1.8" fill="#0000c2">
<text x="167.1" y="22.7">ONLY ONE OF THESE J111's</text>
<text x="167.1" y="24.7">SHOULD</text>
<text x="167.1" y="28.8">Q215</text>
<text x="173.3" y="28.8">is</text>
<text x="175.8" y="24.7">BE SOLDERED.</text>
<text x="176.1" y="28.8">a</text>
<text x="178.4" y="28.8">THT footprint</text>
<text x="167.1" y="30.9">for</text>
<text x="167.1" y="32.9">alternative</text>
<text x="171" y="30.9">J111</text>
<text x="176.7" y="30.9">to</text>
<text x="178.4" y="32.9">to</text>
<text x="179.8" y="30.9">provide</text>
<text x="181.4" y="32.9">SMD.</text>
<text x="92.7" y="40.9">C205</text>
<text x="98.8" y="40.9">only</text>
<text x="103.9" y="40.9">if</text>
<text x="106.4" y="40.9">stabilisation</text>
<text x="119.3" y="40.9">needed.</text>
<text x="92.7" y="42.9">Can</text>
<text x="97.4" y="42.9">cause</text>
<text x="104.1" y="42.9">unwanted</text>
<text x="114.2" y="42.9">portamento.</text>
<text x="76.2" y="56.9">R_FB</text>
<text x="94" y="56.9">R_W1</text>
<text x="115.6" y="54.9">Thermistor(s)</text>
<text x="115.6" y="56.9">be</text>
<text x="119" y="56.9">close</text>
<text x="125.2" y="56.9">to</text>
<text x="128.2" y="56.9">each</text>
<text x="129.4" y="54.9">and</text>
<text x="133.9" y="56.9">other</text>
<text x="134.1" y="54.9">BC847</text>
<text x="141.4" y="54.9">has</text>
<text x="145.9" y="54.9">to</text>
<text x="275" y="61.8">Alternative</text>
<text x="275" y="63.9">sync</text>
<text x="280.4" y="63.9">input</text>
<text x="286.2" y="61.8">for</text>
<text x="290" y="61.8">hard</text>
<text x="111.8" y="67.1">R_D1</text>
<text x="118" y="67.1">(short)</text>
<text x="135.9" y="69.6">R_D2</text>
<text x="149.9" y="78.5" transform="rotate(-90 149.9 78.5)">R_D3</text>
<text x="149.9" y="89.9" transform="rotate(-90 149.9 89.9)">TH2</text>
<text x="240.7" y="88">4.8V</text>
<text x="27.9" y="104.4">Set</text>
<text x="27.9" y="106.4">no</text>
<text x="31.4" y="106.4">pitch</text>
<text x="32.1" y="104.4">output</text>
<text x="37.3" y="106.4">CV is</text>
<text x="39.4" y="104.4">to</text>
<text x="42.4" y="104.4">C0</text>
<text x="43.6" y="106.4">applied.</text>
<text x="46" y="104.4">with</text>
<text x="51" y="104.4">BIAS</text>
<text x="56.4" y="104.4">when</text>
<text x="20.3" y="164.2">Tuning:</text>
<text x="20.3" y="166.2">0.</text>
<text x="23.3" y="166.2">Connect</text>
<text x="32.1" y="166.2">a</text>
<text x="34.4" y="166.2">tuner</text>
<text x="40.5" y="166.2">and</text>
<text x="45.1" y="166.2">a</text>
<text x="47.4" y="166.2">keyboard.</text>
<text x="57.7" y="166.2">Play</text>
<text x="62.9" y="166.2">the</text>
<text x="67" y="166.2">C1</text>
<text x="70.7" y="166.2">note.</text>
<text x="20.3" y="168.3">1.</text>
<text x="20.3" y="170.3">Play</text>
<text x="20.3" y="172.3">so</text>
<text x="23.3" y="168.3">Turn</text>
<text x="23.7" y="172.3">that</text>
<text x="25.5" y="170.3">a</text>
<text x="27.9" y="170.3">very</text>
<text x="28.5" y="168.3">Hi-Freq</text>
<text x="28.6" y="172.3">the</text>
<text x="32.7" y="172.3">pitch</text>
<text x="32.8" y="170.3">high</text>
<text x="37.3" y="168.3">all</text>
<text x="38.1" y="170.3">pitch</text>
<text x="38.6" y="172.3">is</text>
<text x="41" y="168.3">the</text>
<text x="41.4" y="172.3">going</text>
<text x="44" y="170.3">note</text>
<text x="45.1" y="168.3">way</text>
<text x="47.8" y="172.3">down.</text>
<text x="49.2" y="170.3">and</text>
<text x="49.7" y="168.3">down</text>
<text x="53.9" y="170.3">start</text>
<text x="54.3" y="172.3">Once</text>
<text x="55.7" y="168.3">so</text>
<text x="59" y="168.3">there's</text>
<text x="59.4" y="170.3">turning</text>
<text x="60.2" y="172.3">it</text>
<text x="62.7" y="172.3">doesn't</text>
<text x="66.7" y="168.3">no</text>
<text x="67.3" y="170.3">the</text>
<text x="70.1" y="168.3">compenstaion:</text>
<text x="70.7" y="172.3">go</text>
<text x="71.5" y="170.3">trimpot</text>
<text x="74.2" y="172.3">lower</text>
<text x="20.3" y="174.4">then</text>
<text x="20.3" y="176.4">2.</text>
<text x="20.3" y="178.5">3.</text>
<text x="23.3" y="176.4">Use</text>
<text x="23.3" y="178.5">Play</text>
<text x="25.6" y="174.4">you</text>
<text x="27.9" y="176.4">R_BIAS</text>
<text x="28.5" y="178.5">C4</text>
<text x="30" y="174.4">&quot;turned</text>
<text x="32.2" y="178.5">and</text>
<text x="35.5" y="176.4">to</text>
<text x="36.8" y="178.5">use</text>
<text x="38.2" y="174.4">off&quot;</text>
<text x="38.5" y="176.4">set</text>
<text x="41.2" y="178.5">R_BIAS</text>
<text x="42.6" y="176.4">the</text>
<text x="43" y="174.4">high</text>
<text x="46.7" y="176.4">frequency</text>
<text x="48.2" y="174.4">freq</text>
<text x="48.8" y="178.5">to</text>
<text x="51.9" y="178.5">set</text>
<text x="53.1" y="174.4">compensation.</text>
<text x="55.9" y="178.5">the</text>
<text x="57.1" y="176.4">to</text>
<text x="60" y="178.5">frequency</text>
<text x="60.1" y="176.4">C1</text>
<text x="63.8" y="176.4">(32.703Hz)</text>
<text x="20.3" y="180.5">to</text>
<text x="20.3" y="182.6">4.</text>
<text x="20.3" y="184.6">LOOP 3</text>
<text x="23.3" y="182.6">Play</text>
<text x="23.4" y="180.5">C4</text>
<text x="27" y="180.5">(261.63Hz)</text>
<text x="28.5" y="182.6">C1</text>
<text x="28.8" y="184.6">+</text>
<text x="31.6" y="184.6">4</text>
<text x="32.2" y="182.6">and</text>
<text x="36.8" y="182.6">use</text>
<text x="41.2" y="182.6">R_WIDTH to</text>
<text x="53.3" y="182.6">tune</text>
<text x="58.6" y="182.6">it</text>
<text x="61.1" y="182.6">to</text>
<text x="64.1" y="182.6">32.703Hz)</text>
<text x="20.3" y="186.7">5.</text>
<text x="20.3" y="188.7">C's</text>
<text x="23.3" y="186.7">When</text>
<text x="24.4" y="188.7">and</text>
<text x="29" y="188.7">use</text>
<text x="29.3" y="186.7">C1</text>
<text x="33" y="186.7">and</text>
<text x="33.4" y="188.7">R_HIFREQ</text>
<text x="37.6" y="186.7">C4</text>
<text x="41.2" y="186.7">are</text>
<text x="43.6" y="188.7">to</text>
<text x="45.4" y="186.7">in</text>
<text x="46.7" y="188.7">adjust</text>
<text x="48.4" y="186.7">tune,</text>
<text x="53.7" y="188.7">tuning</text>
<text x="54.2" y="186.7">play</text>
<text x="59.3" y="186.7">higher</text>
<text x="60.7" y="188.7">for</text>
<text x="64.6" y="188.7">them.</text>
<text x="66.4" y="186.7">octave</text>
<text x="20.3" y="192.8">If</text>
<text x="22.8" y="192.8">needed,</text>
<text x="31.3" y="192.8">repeat</text>
<text x="38.5" y="192.8">steps</text>
<text x="44.7" y="192.8">3</text>
<text x="47" y="192.8">and</text>
<text x="51.7" y="192.8">4</text>
<text x="54" y="192.8">for</text>
<text x="57.9" y="192.8">other</text>
<text x="63.9" y="192.8">note</text>
<text x="69.2" y="192.8">pairs.</text>
<text x="17.8" y="203.7">Temperature</text>
<text x="30.6" y="203.7">compenstion</text>
<text x="43.8" y="203.7">options:</text>
<text x="17.8" y="207.8">R_FB R_W1 R_D1 TH1</text>
<text x="39" y="207.8">R_D2</text>
<text x="45" y="207.8">R_D3</text>
<text x="51" y="207.8">TH2</text>
<text x="56.8" y="207.8">R_W2</text>
<text x="17.8" y="211.8">V1:</text>
<text x="21.9" y="211.8">91k 20k Short X</text>
<text x="37.9" y="211.8">6.2k(50ppm) 4.22(50ppm) PTS120602B100RP100 X</text>
</g>
<g font-size="1.8" fill="#008484">
<text x="228.1" y="22.2">Q203</text>
<text x="228.1" y="24.5">MMBFJ111</text>
<text x="257.8" y="31.3">C210</text>
<text x="258.5" y="33.9">22p</text>
<text x="161.2" y="41.5">+12V</text>
<text x="213.3" y="46.6">C209</text>
<text x="257.8" y="42.8">R214</text>
<text x="257.9" y="45.3">330k</text>
<text x="271.9" y="45.3">Reset</text>
<text x="276.4" y="47.9">TP204</text>
<text x="278.2" y="45.3">OUT</text>
<text x="76.2" y="50.4">R203</text>
<text x="76.9" y="52.9">91k</text>
<text x="210.3" y="49.1">2.2nF</text>
<text x="216.7" y="49.1">(foil)</text>
<text x="145.6" y="58">TP201</text>
<text x="166.4" y="55.5">R208</text>
<text x="166.4" y="58">1M</text>
<text x="238.7" y="59.3">R211</text>
<text x="255.2" y="55.5">+12V</text>
<text x="48.2" y="60.6">R201</text>
<text x="48.4" y="63.1">100k</text>
<text x="90.7" y="60.6">R_WIDTH201</text>
<text x="94.7" y="63.1">20k</text>
<text x="131.8" y="65.6">6.2k</text>
<text x="135.9" y="63.1">R204</text>
<text x="137" y="65.6">(50ppm)</text>
<text x="143.9" y="60.6">-18mV/V</text>
<text x="176.5" y="65.3">Q202</text>
<text x="239.5" y="61.8">22k</text>
<text x="255.4" y="65.6">+</text>
<text x="264.1" y="64.4">U203</text>
<text x="77.6" y="72">+</text>
<text x="174.6" y="67.8">BC847BS</text>
<text x="209.7" y="68.2">+</text>
<text x="258.7" y="71" transform="rotate(-90 258.7 71)">V-</text>
<text x="258.7" y="66.5" transform="rotate(-90 258.7 66.5)">V+</text>
<text x="263.5" y="72">LM311</text>
<text x="79.6" y="77.1">TL072</text>
<text x="141" y="75.8">R206</text>
<text x="203.7" y="75.8">GND</text>
<text x="211.5" y="75.8">U202A</text>
<text x="211.7" y="73.3">TL072</text>
<text x="222.3" y="75.2">RAW_SAW</text>
<text x="223.7" y="73.3">TP233</text>
<text x="243.7" y="75.2">+12V</text>
<text x="274.3" y="73.3">R215</text>
<text x="274.3" y="75.8">2.2k</text>
<text x="40.5" y="79.6">+12V</text>
<text x="48.2" y="83.4">R318</text>
<text x="71.6" y="80.9">GND</text>
<text x="79.4" y="79.6">U201A</text>
<text x="132.1" y="78.3">4R22</text>
<text x="138.2" y="78.3">(50ppm)</text>
<text x="174.5" y="78.3">GND</text>
<text x="248.9" y="83.4">R212</text>
<text x="255.2" y="83.4">-12V</text>
<text x="269.7" y="83.4">GND</text>
<text x="30.4" y="88.5">R_BIAS203</text>
<text x="48.4" y="86">100k</text>
<text x="72.4" y="86">R202</text>
<text x="72.4" y="88.5">150k</text>
<text x="124.5" y="89.8">PTS120601B100RP100</text>
<text x="248.9" y="86">150k</text>
<text x="29" y="91">100k</text>
<text x="34.8" y="91">(prec)</text>
<text x="139.7" y="92.3">TH201</text>
<text x="168.9" y="94.8">R209</text>
<text x="231.3" y="94.2">VCOVREF</text>
<text x="232.6" y="92.3">TP203</text>
<text x="248.9" y="93.6">R213</text>
<text x="40.5" y="99.9">-12V</text>
<text x="146.6" y="99.9">GND</text>
<text x="168.9" y="97.4">1.5k</text>
<text x="248.9" y="96.1">100k</text>
<text x="137.1" y="107.5">C208</text>
<text x="244.3" y="105">GND</text>
<text x="96.5" y="108.8">R205</text>
<text x="97.6" y="111.4">1M</text>
<text x="137.2" y="110.1">100p</text>
<text x="26.6" y="124.1">+12V</text>
<text x="104.1" y="125.3">R339</text>
<text x="104.2" y="122.8">100k</text>
<text x="151.1" y="120.2">R207</text>
<text x="151.5" y="122.8">1.5k</text>
<text x="168.9" y="125.3">Q201</text>
<text x="134.7" y="129.1">+</text>
<text x="168.9" y="127.9">2N3906</text>
<text x="252.1" y="126.6">U202B</text>
<text x="252.4" y="129.1">TL072</text>
<text x="266.7" y="129.1">C273</text>
<text x="267.4" y="131.7">47p</text>
<text x="279.4" y="130.4">R328</text>
<text x="30.1" y="136.3" transform="rotate(-90 30.1 136.3)">V+</text>
<text x="30.5" y="136.8">U201C</text>
<text x="40.2" y="136.3" transform="rotate(-90 40.2 136.3)">V+</text>
<text x="40.6" y="136.8">U202C</text>
<text x="53.3" y="132.9">C201</text>
<text x="53.3" y="135.5">100n</text>
<text x="66" y="132.9">C203</text>
<text x="66" y="135.5">100n</text>
<text x="77.5" y="132.9">C205</text>
<text x="77.5" y="135.5">100n</text>
<text x="109.7" y="134.2">GND</text>
<text x="126.2" y="136.8">GND</text>
<text x="136.5" y="136.8">U201B</text>
<text x="136.8" y="134.2">TL072</text>
<text x="155" y="137.4">HiFreq</text>
<text x="155.1" y="135.5">TP202</text>
<text x="168.9" y="136.8">R210</text>
<text x="250.3" y="134.2">+</text>
<text x="279.5" y="132.9">100k</text>
<text x="302.3" y="135.5">Q213</text>
<text x="30.1" y="140.8" transform="rotate(-90 30.1 140.8)">V-</text>
<text x="30.5" y="139.3">TL072</text>
<text x="40.2" y="140.8" transform="rotate(-90 40.2 140.8)">V-</text>
<text x="40.6" y="139.3">TL072</text>
<text x="53.3" y="140.6">C202</text>
<text x="53.3" y="143.1">100n</text>
<text x="66" y="140.6">C204</text>
<text x="66" y="143.1">100n</text>
<text x="77.5" y="140.6">C206</text>
<text x="77.5" y="143.1">100n</text>
<text x="168.9" y="139.3">510</text>
<text x="222.3" y="139.3">R322</text>
<text x="222.3" y="141.8">1M</text>
<text x="264.2" y="141.8">1N4148</text>
<text x="290.8" y="141.8">R330</text>
<text x="302.3" y="138">MMBT5551</text>
<text x="168.9" y="146.9">R_HIFREQ201</text>
<text x="168.9" y="149.5">2k</text>
<text x="172.3" y="149.5">(prec)</text>
<text x="226.6" y="148.2">GND</text>
<text x="237.5" y="145.6">R324</text>
<text x="237.5" y="148.2">10k</text>
<text x="268" y="144.4">D216</text>
<text x="290.8" y="144.4">47k</text>
<text x="20.8" y="152">GND</text>
<text x="26.6" y="152">-12V</text>
<text x="217.7" y="154.5">GND</text>
<text x="237.5" y="155.8">R326</text>
<text x="272.3" y="153.3">GND</text>
<text x="286.3" y="153.3">GND</text>
<text x="297.7" y="153.3">GND</text>
<text x="164.3" y="158.3">-5V</text>
<text x="237.5" y="158.3">100k</text>
<text x="232.3" y="167.2">-12V</text>
</g>
<g font-size="1.8" fill="#f0d">
<text x="229.6" y="26.4">H</text>
<text x="221.2" y="35.6">H</text>
<text x="83.8" y="44.2">H</text>
<text x="92.7" y="53.1">H</text>
<text x="217.2" y="51.8">H</text>
<text x="81.3" y="58.2">H</text>
<text x="141" y="70.9">H</text>
<text x="151.1" y="79.8">H</text>
<text x="38.1" y="86.1">H</text>
<text x="150.9" y="87.1">H</text>
<text x="168.9" y="122.9">H</text>
<text x="162.6" y="150.9">H</text>
</g>
<g font-size="1.8" fill="#a1a1a1">
<text x="212.7" y="32.8">2</text>
<text x="220.3" y="32.8">1</text>
<text x="83.2" y="41.5">100p-1n</text>
<text x="85.1" y="39">C207</text>
<text x="216.9" y="40.1" transform="rotate(-90 216.9 40.1)">3</text>
<text x="219.7" y="39.2">Q211</text>
<text x="219.9" y="41.8">J111</text>
</g>
<g font-size="1.8">
<text x="152.2" y="62">I_REF</text>
<text x="83.8" y="98.8">HI_FREQ_COMP</text>
<text x="119.2" y="122.9">I_REF</text>
<text x="174" y="131.8">HI_FREQ_COMP</text>
</g>
<g font-size="1.8" fill="#848400">
<text x="31.6" y="66.9">CV_INT</text>
<text x="31.1" y="74.5">CV_EXT</text>
<text x="219.8" y="82.1">RAW_SAW</text>
<text x="42.9" y="115.2">FM</text>
<text x="197.1" y="134.2">HARD_SYNC</text>
</g>
<g font-size=".9" fill="#008484">
<text x="260.9" y="69.7" transform="rotate(-90 260.9 69.7)">GND</text>
<text x="260.9" y="66.9" transform="rotate(-90 260.9 66.9)">BAL</text>
</g>
<text font-size=".7" fill="#008484" x="263.4" y="68.4" transform="rotate(-90 263.4 68.4)">STRB</text>
</svg>
